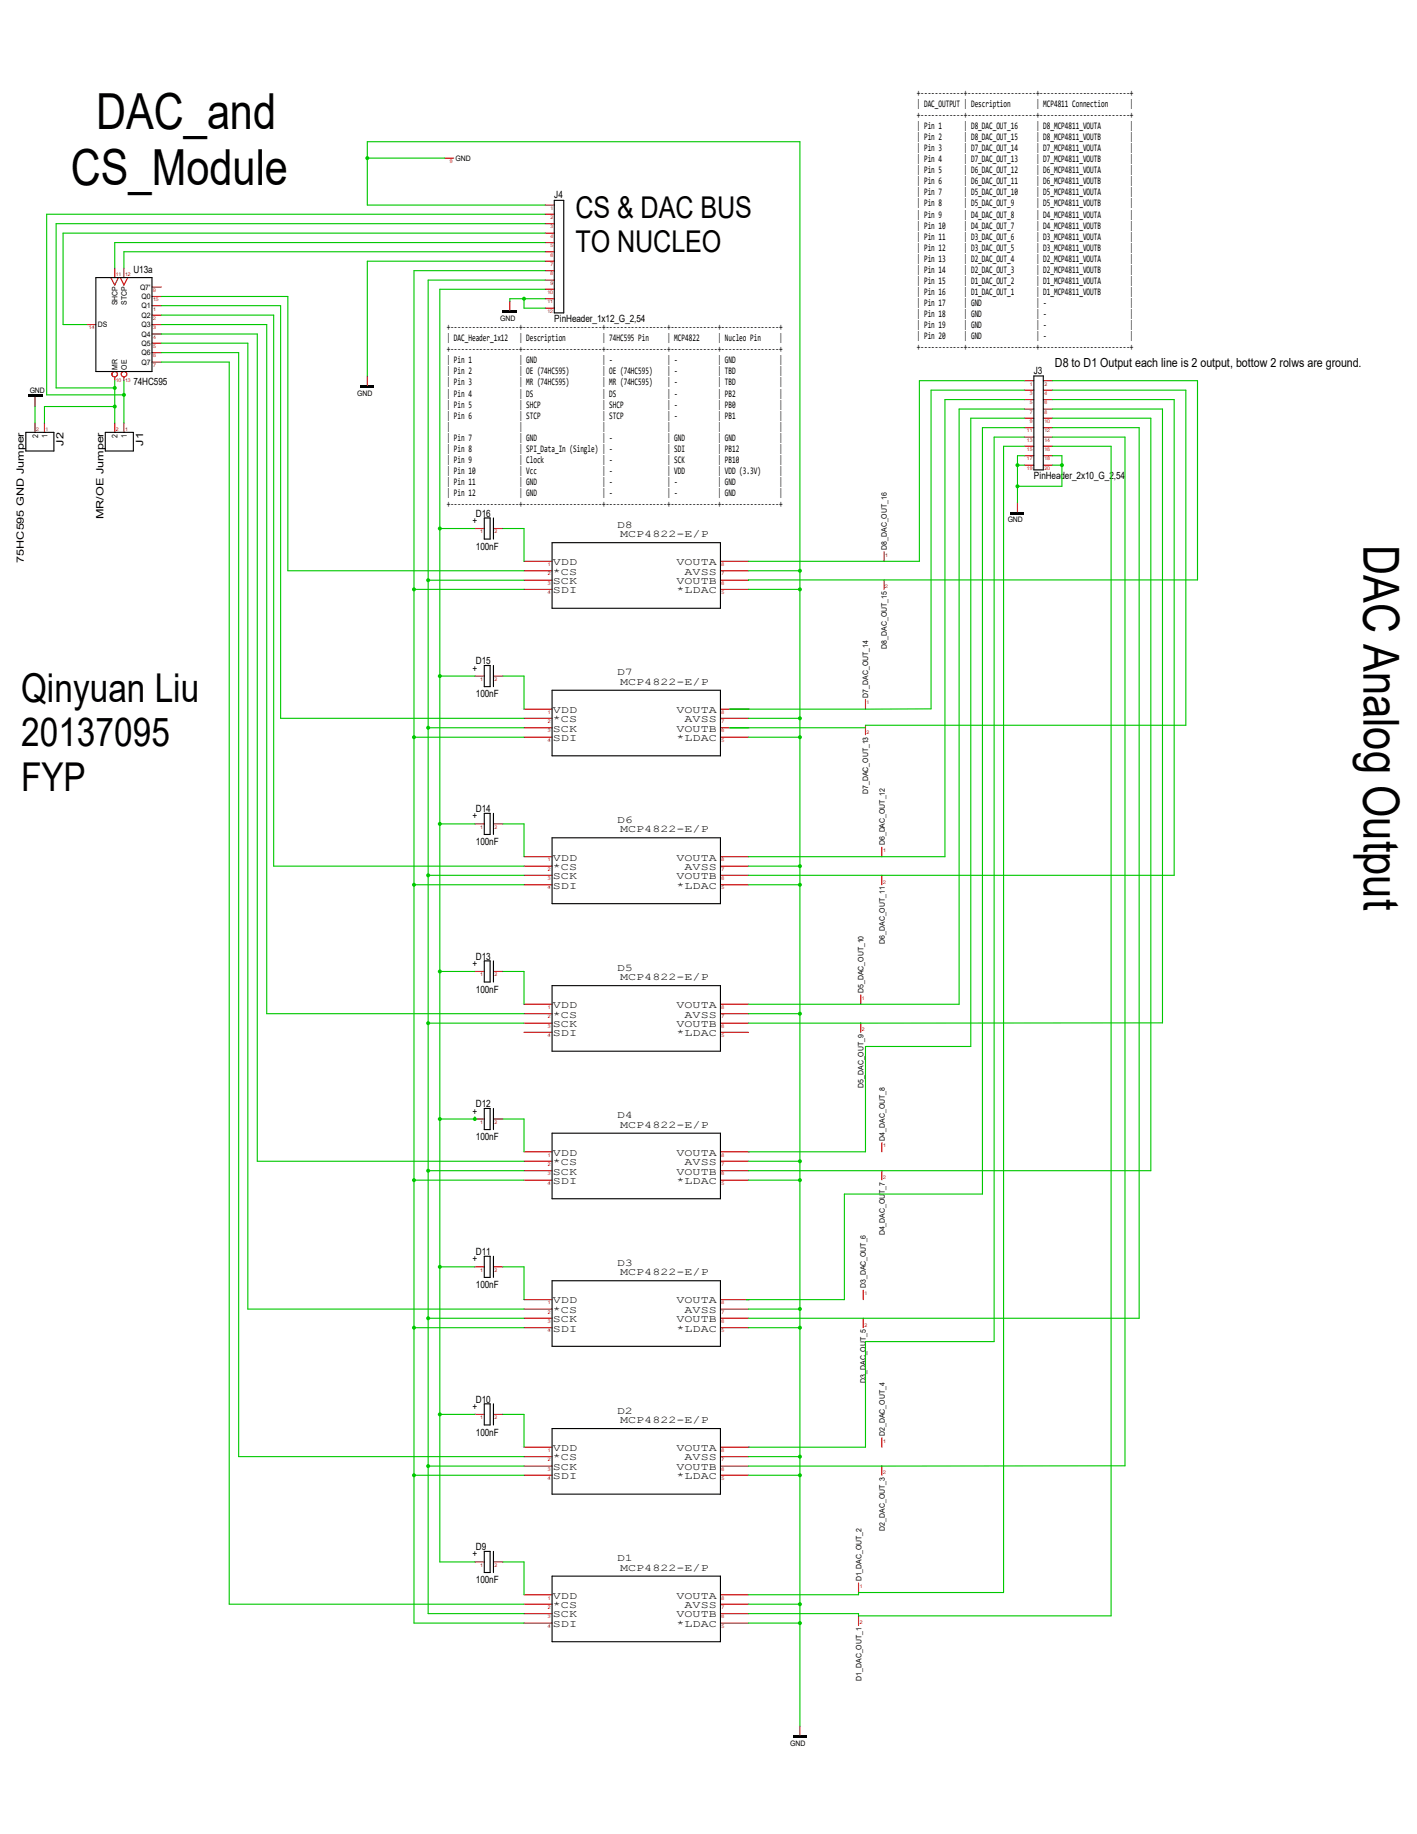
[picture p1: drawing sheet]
<svg xmlns="http://www.w3.org/2000/svg" width="216mm" height="279mm" viewBox="0 0 216 279" stroke-linecap="round" stroke-linejoin="round" font-family="sans-serif">
<g fill="none" stroke="#c80000" stroke-width=".17">
<path d="M67.7 24.1h1.4M83.1 39.8h1.4M83.1 38.4h1.4M83.1 37h1.4M83.1 35.5h1.4M83.1 34.1h1.4M83.1 32.6h1.4M83.1 31.2h1.4M13.2 49.4h1.4M16.9 42.3l.6 1.1 .5-1.1M17.5 40.9v1.4M17.5 57.4v.6"/>
<path d="M18.3 42.3l.6 1.1 .6-1.1M18.9 40.9v1.4M18.9 57.4v.6M23.2 49.4h1.4M23.2 55.2h1.4M23.2 53.7h1.4M23.2 52.3h1.4M23.2 50.9h1.4M23.2 48h1.4M23.2 46.6h1.4M23.2 45.2h1.4M23.2 43.7h1.4"/>
<path d="M56 57.3v1.4M77.7 45.9v1.4M83.1 46.9h1.4M83.1 45.5h1.4M83.1 44.1h1.4M83.1 42.7h1.4M83.1 41.2h1.4M156.1 58h1.4M156.1 59.4h1.4M159 58h1.4M159 59.4h1.4M5.3 60.5v1.4"/>
<path d="M5.3 64.4v1.5M6.8 64.4v1.5M17.5 64.4v1.5M18.9 64.4v1.5M155 76.6v1.4M156.1 70.9h1.4M156.1 69.4h1.4M156.1 68h1.4M156.1 66.6h1.4M156.1 65.2h1.4M156.1 63.7h1.4M156.1 62.3h1.4"/>
<path d="M156.1 60.9h1.4M159 70.9h1.4M159 69.4h1.4M159 68h1.4M159 66.6h1.4M159 65.2h1.4M159 63.7h1.4M159 62.3h1.4M159 60.9h1.4M72.3 80.5h1.5M75.2 80.5h1.4M79.8 85.5h4.3"/>
<path d="M79.8 87h4.3M79.8 88.4h4.3M79.8 89.8h4.3M109.8 85.5h4.2M109.8 87h4.2M109.8 88.4h4.2M109.8 89.8h4.2M134.7 84.1v1.4M134.7 88.3v1.5M72.3 103h1.5M75.2 103h1.4M79.8 108h4.3"/>
<path d="M79.8 109.4h4.3M79.8 110.9h4.3M79.8 112.3h4.3M109.8 108h4.2M109.8 109.4h4.2M109.8 110.9h4.2M109.8 112.3h4.2M131.9 106.6v1.4M131.9 110.5v1.4M72.3 125.5h1.5M75.2 125.5h1.4M79.8 130.5h4.3"/>
<path d="M79.8 132h4.3M79.8 133.3h4.3M79.8 134.8h4.3M109.8 130.5h4.2M109.8 132h4.2M109.8 133.3h4.2M109.8 134.8h4.2M134.4 129.1v1.4M134.4 133.3v1.5M72.3 148h1.5M75.2 148h1.4M79.8 153h4.3"/>
<path d="M79.8 154.4h4.3M79.8 155.9h4.3M79.8 157.3h4.3M109.8 153h4.2M109.8 154.4h4.2M109.8 155.9h4.2M109.8 157.3h4.2M131.1 151.6v1.4M131.1 155.8v1.5M72.3 170.5h1.5M75.2 170.5h1.4M79.8 175.5h4.3"/>
<path d="M79.8 176.9h4.3M79.8 178.4h4.3M79.8 179.8h4.3M109.8 175.5h4.2M109.8 176.9h4.2M109.8 178.4h4.2M109.8 179.8h4.2M134.4 174.1v1.4M134.4 178.4v1.3M72.3 193h1.5M75.2 193h1.4M79.8 198h4.3"/>
<path d="M79.8 199.4h4.3M109.8 198h4.2M109.8 199.4h4.2M131.5 196.6v1.4M72.3 215.5h1.5M75.2 215.5h1.4M79.8 200.8h4.3M79.8 202.3h4.3M109.8 200.8h4.2M109.8 202.3h4.2M131.5 200.8v1.5M134.4 219v1.5"/>
<path d="M72.3 238h1.5M75.2 238h1.4M79.8 220.5h4.3M79.8 221.9h4.3M79.8 223.4h4.3M79.8 224.7h4.3M109.8 220.5h4.2M109.8 221.9h4.2M109.8 223.4h4.2M109.8 224.7h4.2M134.4 223.3v1.4M79.8 243h4.3"/>
<path d="M79.8 244.4h4.3M79.8 245.8h4.3M79.8 247.3h4.3M109.8 243h4.2M109.8 244.4h4.2M109.8 245.8h4.2M109.8 247.3h4.2M130.8 241.2v1.4M130.8 246.2v1.4M121.9 263v1.4"/>
<circle cx="17.5" cy="57" r=".42"/>
<circle cx="18.9" cy="57" r=".42"/>
</g>
<path d="M54.9 58.9h2.1M76.6 47.5h2.2M120.8 264.6h2.1" fill="none" stroke="#000001" stroke-width=".38"/>
<path d="M4.3 60.3h2.1M154 78.2h2.1" fill="none" stroke="#000001" stroke-width=".34"/>
<g fill="none" stroke="#000001" stroke-width=".17">
<path d="M84.5 30.5h1.4v17.2h-1.4zM14.6 42.3h8.6v14.3h-8.6zM157.5 57.3h1.5v14.3h-1.5zM3.9 65.9h4.3v2.8h-4.3zM16 65.9h4.3v2.8h-4.3zM73.8 78.9h.9v3.2h-.9zM75.2 78.9v3.2M84.1 82.7h25.7v10h-25.7zM73.8 101.4h.9v3.2h-.9zM75.2 101.4v3.2M84.1 105.2h25.7v9.9h-25.7zM73.8 123.9h.9v3.2h-.9z"/>
<path d="M75.2 123.9v3.2M84.1 127.6h25.7v10.1h-25.7zM73.8 146.4h.9v3.2h-.9zM75.2 146.4v3.2M84.1 150.2h25.7v9.9h-25.7zM73.8 168.9h.9v3.2h-.9zM75.2 168.9v3.2M84.1 172.6h25.7v10h-25.7zM73.8 191.4h.9v3.2h-.9zM75.2 191.4v3.2M84.1 195.1h25.7v10h-25.7zM73.8 213.9h.9v3.2h-.9z"/>
<path d="M75.2 213.9v3.2M84.1 217.6h25.7v10h-25.7zM73.8 236.3h.9v3.3h-.9zM75.2 236.3v3.3M84.1 240.1h25.7v10h-25.7z"/>
</g>
<g fill="none" stroke="#00c800" stroke-width=".17">
<path d="M83.1 37h-65.6v3.9M83.1 38.4h-64.2v2.5M83.1 35.5h-73.5v13.9h3.6M156.1 59.4h-14.2v48.6h-30.7M156.1 58h-16v27.5h-26.1M160.4 59.4h20.3v51.1h-48.8M160.4 58h22.1v30.3l-68.5 .1M156.1 65.2h-6.4v116.7h-21v16.1h-15M156.1 68h-3.2v174.6h-22.1v.4h-16.8M156.1 62.3h-10v90.7h-32.1M156.1 63.7h-8.2v95.7h-16v16.1h-17.9M156.1 66.6h-4.6v137.8h-19.6v16.1h-17.9"/>
<path d="M156.1 60.9h-12.1v69.6h-30M160.4 65.2h13.2v135.6h-59.6M160.4 68h8.9v178.2h-38.5v-.4h-16.8M160.4 62.3h16.7v93.5l-63.1 .1M160.4 63.7h14.9v114.7h-61.3M160.4 66.6h11v156.7l-57.4 .1M160.4 60.9h18.5v72.4h-64.9M111.2 110.9h20.7"/>
</g>
<path d="M114 110.9h.1M114 108h.1M114 175.5h.1M114 198h.1M114 220.5h.1" fill="none" stroke="#f0f" stroke-width=".17"/>
<circle cx="18.9" cy="60.2" r=".31" fill="#00c800"/>
<path d="M83.1 32.6h-76v27.6h11.8M18.9 58v6.4" fill="none" stroke="#00c800" stroke-width=".17"/>
<circle cx="17.5" cy="59.1" r=".31" fill="#00c800"/>
<path d="M83.1 34.1h-74.5v25h8.9v2.8" fill="none" stroke="#00c800" stroke-width=".17"/>
<circle cx="17.5" cy="61.9" r=".31" fill="#00c800"/>
<path d="M17.5 58v1.1M63.1 41.2h20M6.8 64.4v-2.5h10.7v2.5" fill="none" stroke="#00c800" stroke-width=".17"/>
<circle cx="63.1" cy="89.8" r=".31" fill="#00c800"/>
<path d="M79.8 89.8h-16.7v22.5" fill="none" stroke="#00c800" stroke-width=".17"/>
<circle cx="63.1" cy="112.3" r=".31" fill="#00c800"/>
<path d="M79.8 112.3h-16.7v22.5" fill="none" stroke="#00c800" stroke-width=".17"/>
<circle cx="63.1" cy="134.8" r=".31" fill="#00c800"/>
<path d="M79.8 134.8h-16.7v45" fill="none" stroke="#00c800" stroke-width=".17"/>
<circle cx="63.1" cy="179.8" r=".31" fill="#00c800"/>
<path d="M79.8 179.8h-16.7v22.5" fill="none" stroke="#00c800" stroke-width=".17"/>
<circle cx="63.1" cy="202.3" r=".31" fill="#00c800"/>
<path d="M79.8 202.3h-16.7v22.4" fill="none" stroke="#00c800" stroke-width=".17"/>
<circle cx="63.1" cy="224.7" r=".31" fill="#00c800"/>
<path d="M63.1 41.2v48.6M65.2 42.7h17.9M79.8 224.7h-16.7v22.6h16.7" fill="none" stroke="#00c800" stroke-width=".17"/>
<circle cx="65.2" cy="110.9" r=".31" fill="#00c800"/>
<path d="M65.2 88.4v22.5h14.6" fill="none" stroke="#00c800" stroke-width=".17"/>
<circle cx="65.2" cy="178.4" r=".31" fill="#00c800"/>
<path d="M65.2 155.9v22.5h14.6" fill="none" stroke="#00c800" stroke-width=".17"/>
<circle cx="65.2" cy="88.4" r=".31" fill="#00c800"/>
<path d="M65.2 88.4h14.6M65.2 110.9v22.4" fill="none" stroke="#00c800" stroke-width=".17"/>
<circle cx="65.2" cy="133.3" r=".31" fill="#00c800"/>
<path d="M79.8 133.3h-14.6v22.6" fill="none" stroke="#00c800" stroke-width=".17"/>
<circle cx="65.2" cy="155.9" r=".31" fill="#00c800"/>
<path d="M65.2 155.9h14.6M65.2 178.4v22.4" fill="none" stroke="#00c800" stroke-width=".17"/>
<circle cx="65.2" cy="200.8" r=".31" fill="#00c800"/>
<path d="M79.8 200.8h-14.6v22.6" fill="none" stroke="#00c800" stroke-width=".17"/>
<circle cx="65.2" cy="223.4" r=".31" fill="#00c800"/>
<path d="M65.2 42.7v45.7M67 103v22.5M67 148v22.5M72.3 193h-5.3v45h5.3M67 215.5h5.3M79.8 223.4h-14.6v22.4h14.6" fill="none" stroke="#00c800" stroke-width=".17"/>
<path d="M67 103h.1M67 125.5h.1M67 148h.1M67 170.5h.1M72.3 193h.1M72.3 215.5h.1" fill="none" stroke="#f0f" stroke-width=".17"/>
<circle cx="67" cy="80.5" r=".31" fill="#00c800"/>
<path d="M83.1 44.1h-16.1v36.4" fill="none" stroke="#00c800" stroke-width=".17"/>
<circle cx="67" cy="125.5" r=".31" fill="#00c800"/>
<path d="M67 125.5h5.3" fill="none" stroke="#00c800" stroke-width=".17"/>
<circle cx="67" cy="103" r=".31" fill="#00c800"/>
<path d="M67 103h5.3M67 125.5v22.5" fill="none" stroke="#00c800" stroke-width=".17"/>
<circle cx="67" cy="148" r=".31" fill="#00c800"/>
<path d="M67 148h5.3" fill="none" stroke="#00c800" stroke-width=".17"/>
<g fill="#00c800">
<circle cx="67" cy="170.5" r=".31"/>
<circle cx="72.3" cy="170.5" r=".31"/>
</g>
<path d="M72.3 80.5h-5.3v22.5M67 170.5v22.5" fill="none" stroke="#00c800" stroke-width=".17"/>
<g fill="#00c800">
<circle cx="67" cy="215.5" r=".31"/>
<circle cx="67" cy="193" r=".31"/>
</g>
<g fill="none" stroke="#00c800" stroke-width=".17">
<path d="M24.6 55.2h10.3v189.2h44.9M24.6 53.7h11.8v168.2h43.4M24.6 52.3h13.2v147.1h42M24.6 50.9h14.6v126h40.6M24.6 49.4h16v105h39.2M24.6 48h17.1v84h38.1M24.6 46.6h18.2v62.8h37M24.6 45.2h19.3v41.8h35.9M76.6 80.5h3.2v5M76.6 103h3.2v5M76.6 125.5h3.2v5M76.6 148h3.2v5"/>
<path d="M72.3 170.1v.4h-5.3M76.6 170.5h3.2v5M76.6 193h3.2v5M76.6 215.5h3.2v5M76.6 238h3.2v5"/>
</g>
<circle cx="79.8" cy="45.5" r=".31" fill="#00c800"/>
<path d="M56 39.8h27.1M79.8 45.5v1.4h3.3M83.1 45.5h-5.4v.4" fill="none" stroke="#00c800" stroke-width=".17"/>
<circle cx="56" cy="24.1" r=".31" fill="#00c800"/>
<path d="M56 24.1v7.1h27.1" fill="none" stroke="#00c800" stroke-width=".17"/>
<circle cx="161.8" cy="70.9" r=".31" fill="#00c800"/>
<path d="M161.8 69.4v1.5h-1.4" fill="none" stroke="#00c800" stroke-width=".17"/>
<circle cx="155" cy="74.1" r=".31" fill="#00c800"/>
<path d="M155 70.9v5.7M160.4 69.4h1.4M161.8 70.9v3.2h-6.8" fill="none" stroke="#00c800" stroke-width=".17"/>
<circle cx="155" cy="70.9" r=".31" fill="#00c800"/>
<path d="M156.1 69.4h-1.1v1.5h1.1" fill="none" stroke="#00c800" stroke-width=".17"/>
<circle cx="121.9" cy="224.7" r=".31" fill="#00c800"/>
<path d="M121.9 221.9v2.8h-7.9" fill="none" stroke="#00c800" stroke-width=".17"/>
<circle cx="121.9" cy="247.3" r=".31" fill="#00c800"/>
<path d="M114 247.3h7.9v15.7" fill="none" stroke="#00c800" stroke-width=".17"/>
<circle cx="121.9" cy="202.3" r=".31" fill="#00c800"/>
<path d="M121.9 199.4v2.9h-7.9" fill="none" stroke="#00c800" stroke-width=".17"/>
<circle cx="121.9" cy="179.8" r=".31" fill="#00c800"/>
<path d="M121.9 176.9v2.9h-7.9" fill="none" stroke="#00c800" stroke-width=".17"/>
<circle cx="121.9" cy="134.8" r=".31" fill="#00c800"/>
<path d="M121.9 132v2.8h-7.9" fill="none" stroke="#00c800" stroke-width=".17"/>
<circle cx="121.9" cy="112.3" r=".31" fill="#00c800"/>
<path d="M121.9 109.4v2.9h-7.9" fill="none" stroke="#00c800" stroke-width=".17"/>
<circle cx="121.9" cy="89.8" r=".31" fill="#00c800"/>
<path d="M56 39.8v17.5M121.9 21.6h-65.9v2.5h11.7M5.3 61.9v2.5M121.9 87v2.8h-7.9" fill="none" stroke="#00c800" stroke-width=".17"/>
<circle cx="121.9" cy="87" r=".31" fill="#00c800"/>
<path d="M114 87h7.9M121.9 89.8v19.6" fill="none" stroke="#00c800" stroke-width=".17"/>
<circle cx="121.9" cy="109.4" r=".31" fill="#00c800"/>
<path d="M114 109.4h7.9M121.9 112.3v19.7" fill="none" stroke="#00c800" stroke-width=".17"/>
<circle cx="121.9" cy="132" r=".31" fill="#00c800"/>
<path d="M114 132h7.9M121.9 134.8v19.6" fill="none" stroke="#00c800" stroke-width=".17"/>
<circle cx="121.9" cy="154.4" r=".31" fill="#00c800"/>
<path d="M114 154.4h7.9v22.5" fill="none" stroke="#00c800" stroke-width=".17"/>
<circle cx="121.9" cy="176.9" r=".31" fill="#00c800"/>
<path d="M114 176.9h7.9M121.9 179.8v19.6" fill="none" stroke="#00c800" stroke-width=".17"/>
<circle cx="121.9" cy="199.4" r=".31" fill="#00c800"/>
<path d="M114 199.4h7.9M121.9 202.3v19.6" fill="none" stroke="#00c800" stroke-width=".17"/>
<circle cx="121.9" cy="221.9" r=".31" fill="#00c800"/>
<path d="M114 221.9h7.9M121.9 224.7v19.7" fill="none" stroke="#00c800" stroke-width=".17"/>
<circle cx="121.9" cy="244.4" r=".31" fill="#00c800"/>
<path d="M121.9 21.6v65.4M114 244.4h7.9v2.9" fill="none" stroke="#00c800" stroke-width=".17"/>
<g font-size="7.6" fill="#000001">
<text x="14.6" y="19.7">DAC_and</text>
<text x="10.8" y="28.1">CS_Module</text>
<text x="207.8" y="83" transform="rotate(90 207.8 83)">DAC Analog Output</text>
</g>
<g font-size="6.1" fill="#000001">
<text x="3.2" y="106.9">Qinyuan Liu</text>
<text x="3.2" y="113.7">20137095</text>
<text x="3.2" y="120.4">FYP</text>
</g>
<g font-size="4.6" fill="#000001">
<text x="87.7" y="33.3">CS &amp; DAC BUS</text>
<text x="87.7" y="38.4">TO NUCLEO</text>
</g>
<text font-size="1.9" fill="#000001" x="160.7" y="55.9">D8 to D1 Output each line is 2 output, bottow 2 rolws are ground.</text>
<g font-size="1.6" fill="#000001">
<text x="94" y="80.4">D8</text>
<text x="94.5" y="81.8">MCP4822-E/P</text>
<text x="84.2" y="89">SCK</text>
<text x="84.2" y="87.5">*CS</text>
<text x="84.2" y="86.1">VDD</text>
<text x="103.1" y="86.1">VOUTA</text>
<text x="103.1" y="89">VOUTB</text>
<text x="104.3" y="87.5">AVSS</text>
<text x="84.2" y="90.4">SDI</text>
<text x="103.1" y="90.4">*LDAC</text>
<text x="94" y="102.9">D7</text>
<text x="94.5" y="104.3">MCP4822-E/P</text>
<text x="84.2" y="112.9">SDI</text>
<text x="84.2" y="111.5">SCK</text>
<text x="84.2" y="110">*CS</text>
<text x="84.2" y="108.6">VDD</text>
<text x="103.1" y="108.6">VOUTA</text>
<text x="103.1" y="111.5">VOUTB</text>
<text x="103.1" y="112.9">*LDAC</text>
<text x="104.3" y="110">AVSS</text>
<text x="94" y="125.4">D6</text>
<text x="84.2" y="131.1">VDD</text>
<text x="94.5" y="126.8">MCP4822-E/P</text>
<text x="103.1" y="131.1">VOUTA</text>
<text x="84.2" y="135.4">SDI</text>
<text x="84.2" y="133.9">SCK</text>
<text x="84.2" y="132.5">*CS</text>
<text x="103.1" y="133.9">VOUTB</text>
<text x="103.1" y="135.4">*LDAC</text>
<text x="104.3" y="132.5">AVSS</text>
<text x="94" y="147.9">D5</text>
<text x="94.5" y="149.3">MCP4822-E/P</text>
<text x="84.2" y="155">*CS</text>
<text x="84.2" y="153.6">VDD</text>
<text x="103.1" y="153.6">VOUTA</text>
<text x="104.3" y="155">AVSS</text>
<text x="84.2" y="157.9">SDI</text>
<text x="84.2" y="156.4">SCK</text>
<text x="103.1" y="156.4">VOUTB</text>
<text x="103.1" y="157.9">*LDAC</text>
<text x="94" y="170.3">D4</text>
<text x="94.5" y="171.8">MCP4822-E/P</text>
<text x="84.2" y="178.9">SCK</text>
<text x="84.2" y="177.5">*CS</text>
<text x="84.2" y="176.1">VDD</text>
<text x="103.1" y="176.1">VOUTA</text>
<text x="103.1" y="178.9">VOUTB</text>
<text x="104.3" y="177.5">AVSS</text>
<text x="84.2" y="180.4">SDI</text>
<text x="103.1" y="180.4">*LDAC</text>
<text x="94" y="192.9">D3</text>
<text x="94.5" y="194.3">MCP4822-E/P</text>
<text x="84.2" y="202.9">SDI</text>
<text x="84.2" y="201.4">SCK</text>
<text x="84.2" y="200">*CS</text>
<text x="84.2" y="198.6">VDD</text>
<text x="103.1" y="198.6">VOUTA</text>
<text x="103.1" y="201.4">VOUTB</text>
<text x="103.1" y="202.9">*LDAC</text>
<text x="104.3" y="200">AVSS</text>
<text x="94" y="215.3">D2</text>
<text x="84.2" y="221.1">VDD</text>
<text x="94.5" y="216.8">MCP4822-E/P</text>
<text x="103.1" y="221.1">VOUTA</text>
<text x="84.2" y="225.3">SDI</text>
<text x="84.2" y="223.9">SCK</text>
<text x="84.2" y="222.5">*CS</text>
<text x="103.1" y="223.9">VOUTB</text>
<text x="103.1" y="225.3">*LDAC</text>
<text x="104.3" y="222.5">AVSS</text>
<text x="94" y="237.8">D1</text>
<text x="94.5" y="239.3">MCP4822-E/P</text>
<text x="84.2" y="245">*CS</text>
<text x="84.2" y="243.5">VDD</text>
<text x="103.1" y="243.5">VOUTA</text>
<text x="104.3" y="245">AVSS</text>
<text x="84.2" y="247.8">SDI</text>
<text x="84.2" y="246.4">SCK</text>
<text x="103.1" y="246.4">VOUTB</text>
<text x="103.1" y="247.8">*LDAC</text>
</g>
<g font-size="1.5" fill="#000001">
<text x="139.7" y="17.9">+------------+-------------------+-------------------------+</text>
<text x="139.7" y="16.3">| DAC_OUTPUT | Description</text>
<text x="139.7" y="14.6">+------------+-------------------+-------------------------+</text>
<text x="157.9" y="16.3">| MCP4811 Connection</text>
<text x="172.2" y="16.3">|</text>
<text x="139.7" y="23">| Pin 3</text>
<text x="139.7" y="21.3">| Pin 2</text>
<text x="139.7" y="19.6">| Pin 1</text>
<text x="146.9" y="23">| D7_DAC_OUT_14</text>
<text x="146.9" y="21.3">| D8_DAC_OUT_15</text>
<text x="146.9" y="19.6">| D8_DAC_OUT_16</text>
<text x="157.9" y="23">| D7_MCP4811_VOUTA</text>
<text x="157.9" y="21.3">| D8_MCP4811_VOUTB</text>
<text x="157.9" y="19.6">| D8_MCP4811_VOUTA</text>
<text x="172.2" y="23">|</text>
<text x="172.2" y="21.3">|</text>
<text x="172.2" y="19.6">|</text>
<text x="139.7" y="29.8">| Pin 7</text>
<text x="139.7" y="28.1">| Pin 6</text>
<text x="139.7" y="26.4">| Pin 5</text>
<text x="139.7" y="24.7">| Pin 4</text>
<text x="146.9" y="29.8">| D5_DAC_OUT_10</text>
<text x="146.9" y="28.1">| D6_DAC_OUT_11</text>
<text x="146.9" y="26.4">| D6_DAC_OUT_12</text>
<text x="146.9" y="24.7">| D7_DAC_OUT_13</text>
<text x="157.9" y="29.8">| D5_MCP4811_VOUTA</text>
<text x="157.9" y="28.1">| D6_MCP4811_VOUTB</text>
<text x="157.9" y="26.4">| D6_MCP4811_VOUTA</text>
<text x="157.9" y="24.7">| D7_MCP4811_VOUTB</text>
<text x="172.2" y="29.8">|</text>
<text x="172.2" y="28.1">|</text>
<text x="172.2" y="26.4">|</text>
<text x="172.2" y="24.7">|</text>
<text x="84.5" y="30.1">J4</text>
<text x="139.7" y="34.8">| Pin 10</text>
<text x="139.7" y="33.1">| Pin 9</text>
<text x="139.7" y="31.5">| Pin 8</text>
<text x="146.9" y="34.8">| D4_DAC_OUT_7</text>
<text x="146.9" y="33.1">| D4_DAC_OUT_8</text>
<text x="146.9" y="31.5">| D5_DAC_OUT_9</text>
<text x="157.9" y="34.8">| D4_MCP4811_VOUTB</text>
<text x="157.9" y="33.1">| D4_MCP4811_VOUTA</text>
<text x="157.9" y="31.5">| D5_MCP4811_VOUTB</text>
<text x="172.2" y="34.8">|</text>
<text x="172.2" y="33.1">|</text>
<text x="172.2" y="31.5">|</text>
<text x="20.3" y="41.7">U13a</text>
<text x="139.7" y="41.6">| Pin 14</text>
<text x="139.7" y="39.9">| Pin 13</text>
<text x="139.7" y="38.2">| Pin 12</text>
<text x="139.7" y="36.5">| Pin 11</text>
<text x="146.9" y="41.6">| D2_DAC_OUT_3</text>
<text x="146.9" y="39.9">| D2_DAC_OUT_4</text>
<text x="146.9" y="38.2">| D3_DAC_OUT_5</text>
<text x="146.9" y="36.5">| D3_DAC_OUT_6</text>
<text x="157.9" y="41.6">| D2_MCP4811_VOUTB</text>
<text x="157.9" y="39.9">| D2_MCP4811_VOUTA</text>
<text x="157.9" y="38.2">| D3_MCP4811_VOUTB</text>
<text x="157.9" y="36.5">| D3_MCP4811_VOUTA</text>
<text x="172.2" y="41.6">|</text>
<text x="172.2" y="39.9">|</text>
<text x="172.2" y="38.2">|</text>
<text x="172.2" y="36.5">|</text>
<text x="139.7" y="46.6">| Pin 17</text>
<text x="139.7" y="45">| Pin 16</text>
<text x="139.7" y="43.3">| Pin 15</text>
<text x="146.9" y="46.6">| GND</text>
<text x="146.9" y="45">| D1_DAC_OUT_1</text>
<text x="146.9" y="43.3">| D1_DAC_OUT_2</text>
<text x="157.9" y="46.6">| -</text>
<text x="157.9" y="45">| D1_MCP4811_VOUTB</text>
<text x="157.9" y="43.3">| D1_MCP4811_VOUTA</text>
<text x="172.2" y="46.6">|</text>
<text x="172.2" y="45">|</text>
<text x="172.2" y="43.3">|</text>
<text x="68.1" y="52">| DAC_Header_1x12</text>
<text x="68.1" y="50.3">+-------------------+----------------------+-----------------+-------------+----------------+</text>
<text x="68.1" y="53.6">+-------------------+----------------------+-----------------+-------------+----------------+</text>
<text x="79.1" y="52">| Description</text>
<text x="84.5" y="49.1">PinHeader_1x12_G_2,54</text>
<text x="91.7" y="52">| 74HC595 Pin</text>
<text x="101.6" y="52">| MCP4822</text>
<text x="109.3" y="52">| Nucleo Pin</text>
<text x="118.7" y="52">|</text>
<text x="139.7" y="53.4">+------------+-------------------+-------------------------+</text>
<text x="139.7" y="51.7">| Pin 20</text>
<text x="139.7" y="50">| Pin 19</text>
<text x="139.7" y="48.3">| Pin 18</text>
<text x="146.9" y="51.7">| GND</text>
<text x="146.9" y="50">| GND</text>
<text x="146.9" y="48.3">| GND</text>
<text x="157.9" y="51.7">| -</text>
<text x="157.9" y="50">| -</text>
<text x="157.9" y="48.3">| -</text>
<text x="172.2" y="51.7">|</text>
<text x="172.2" y="50">|</text>
<text x="172.2" y="48.3">|</text>
<text x="20.3" y="58.7">74HC595</text>
<text x="68.1" y="58.7">| Pin 3</text>
<text x="68.1" y="57">| Pin 2</text>
<text x="68.1" y="55.3">| Pin 1</text>
<text x="79.1" y="58.7">| MR (74HC595)</text>
<text x="79.1" y="57">| OE (74HC595)</text>
<text x="79.1" y="55.3">| GND</text>
<text x="91.7" y="58.7">| MR (74HC595)</text>
<text x="91.7" y="57">| OE (74HC595)</text>
<text x="91.7" y="55.3">| -</text>
<text x="101.6" y="58.7">| -</text>
<text x="101.6" y="57">| -</text>
<text x="101.6" y="55.3">| -</text>
<text x="109.3" y="58.7">| TBD</text>
<text x="109.3" y="57">| TBD</text>
<text x="109.3" y="55.3">| GND</text>
<text x="118.7" y="58.7">|</text>
<text x="118.7" y="57">|</text>
<text x="118.7" y="55.3">|</text>
<text x="157.5" y="56.9">J3</text>
<text x="68.1" y="65.4">|</text>
<text x="68.1" y="63.8">| Pin 6</text>
<text x="68.1" y="62.1">| Pin 5</text>
<text x="68.1" y="60.4">| Pin 4</text>
<text x="79.1" y="65.4">|</text>
<text x="79.1" y="63.8">| STCP</text>
<text x="79.1" y="62.1">| SHCP</text>
<text x="79.1" y="60.4">| DS</text>
<text x="91.7" y="65.4">|</text>
<text x="91.7" y="63.8">| STCP</text>
<text x="91.7" y="62.1">| SHCP</text>
<text x="91.7" y="60.4">| DS</text>
<text x="101.6" y="65.4">|</text>
<text x="101.6" y="63.8">| -</text>
<text x="101.6" y="62.1">| -</text>
<text x="101.6" y="60.4">| -</text>
<text x="109.3" y="65.4">|</text>
<text x="109.3" y="63.8">| PB1</text>
<text x="109.3" y="62.1">| PB0</text>
<text x="109.3" y="60.4">| PB2</text>
<text x="118.7" y="65.4">|</text>
<text x="118.7" y="63.8">|</text>
<text x="118.7" y="62.1">|</text>
<text x="118.7" y="60.4">|</text>
<text x="9.7" y="67.9" transform="rotate(-90 9.7 67.9)">J2</text>
<text x="21.8" y="67.9" transform="rotate(-90 21.8 67.9)">J1</text>
<text x="68.1" y="70.5">| Pin 9</text>
<text x="68.1" y="68.8">| Pin 8</text>
<text x="68.1" y="67.1">| Pin 7</text>
<text x="79.1" y="70.5">| Clock</text>
<text x="79.1" y="68.8">| SPI_Data_In (Single) | -</text>
<text x="79.1" y="67.1">| GND</text>
<text x="91.7" y="70.5">| -</text>
<text x="91.7" y="67.1">| -</text>
<text x="101.6" y="70.5">| SCK</text>
<text x="101.6" y="68.8">| SDI</text>
<text x="101.6" y="67.1">| GND</text>
<text x="109.3" y="70.5">| PB10</text>
<text x="109.3" y="68.8">| PB12</text>
<text x="109.3" y="67.1">| GND</text>
<text x="118.7" y="70.5">|</text>
<text x="118.7" y="68.8">|</text>
<text x="118.7" y="67.1">|</text>
<text x="68.1" y="77.3">+-------------------+----------------------+-----------------+-------------+----------------+</text>
<text x="68.1" y="75.6">| Pin 12</text>
<text x="68.1" y="73.9">| Pin 11</text>
<text x="68.1" y="72.2">| Pin 10</text>
<text x="79.1" y="75.6">| GND</text>
<text x="79.1" y="73.9">| GND</text>
<text x="79.1" y="72.2">| Vcc</text>
<text x="91.7" y="75.6">| -</text>
<text x="91.7" y="73.9">| -</text>
<text x="91.7" y="72.2">| -</text>
<text x="101.6" y="75.6">| -</text>
<text x="101.6" y="73.9">| -</text>
<text x="101.6" y="72.2">| VDD</text>
<text x="109.3" y="75.6">| GND</text>
<text x="109.3" y="73.9">| GND</text>
<text x="109.3" y="72.2">| VDD (3.3V)</text>
<text x="118.7" y="75.6">|</text>
<text x="118.7" y="73.9">|</text>
<text x="118.7" y="72.2">|</text>
<text x="157.5" y="73">PinHeader_2x10_G_2,54</text>
<text x="15.7" y="79.1" transform="rotate(-90 15.7 79.1)">MR/OE Jumper</text>
<text x="72" y="79.8">+</text>
<text x="72.5" y="83.7">100nF</text>
<text x="72.5" y="78.7">D16</text>
<text x="3.6" y="85.7" transform="rotate(-90 3.6 85.7)">75HC595 GND Jumper</text>
<text x="72.5" y="101.2">D15</text>
<text x="72" y="102.3">+</text>
<text x="72.5" y="106.2">100nF</text>
<text x="72" y="124.8">+</text>
<text x="72.5" y="123.7">D14</text>
<text x="72.5" y="128.7">100nF</text>
<text x="72" y="147.3">+</text>
<text x="72.5" y="146.2">D13</text>
<text x="72.5" y="151.2">100nF</text>
<text x="72" y="169.8">+</text>
<text x="72.5" y="173.7">100nF</text>
<text x="72.5" y="168.7">D12</text>
<text x="72.5" y="191.2">D11</text>
<text x="72" y="192.3">+</text>
<text x="72.5" y="196.2">100nF</text>
<text x="72" y="214.8">+</text>
<text x="72.5" y="213.7">D10</text>
<text x="72.5" y="218.7">100nF</text>
<text x="72" y="237.2">+</text>
<text x="72.5" y="236.2">D9</text>
<text x="72.5" y="241.2">100nF</text>
</g>
<g font-size="1.2" fill="#000001">
<text x="5.8" y="66.7" transform="rotate(-90 5.8 66.7)">2</text>
<text x="7.2" y="66.7" transform="rotate(-90 7.2 66.7)">1</text>
<text x="17.9" y="66.7" transform="rotate(-90 17.9 66.7)">2</text>
<text x="19.3" y="66.7" transform="rotate(-90 19.3 66.7)">1</text>
</g>
<g font-size="1.1" fill="#000001">
<text x="69.4" y="24.5">GND</text>
<text x="17.9" y="46.5" transform="rotate(-90 17.9 46.5)">SHCP</text>
<text x="19.3" y="46.4" transform="rotate(-90 19.3 46.4)">STCP</text>
<text x="21.3" y="44.2">Q7'</text>
<text x="21.5" y="47">Q1</text>
<text x="21.5" y="45.6">Q0</text>
<text x="14.9" y="49.9">DS</text>
<text x="21.5" y="52.7">Q5</text>
<text x="21.5" y="51.3">Q4</text>
<text x="21.5" y="49.9">Q3</text>
<text x="21.5" y="48.4">Q2</text>
<text x="76.2" y="48.9">GND</text>
<text x="4.5" y="59.8">GND</text>
<text x="17.9" y="56.3" transform="rotate(-90 17.9 56.3)">MR</text>
<text x="19.3" y="56.3" transform="rotate(-90 19.3 56.3)">OE</text>
<text x="21.5" y="55.6">Q7</text>
<text x="21.5" y="54.1">Q6</text>
<text x="54.4" y="60.3">GND</text>
<text x="135.1" y="83.8" transform="rotate(-90 135.1 83.8)">D8_DAC_OUT_16</text>
<text x="153.5" y="79.5">GND</text>
<text x="135.1" y="98.8" transform="rotate(-90 135.1 98.8)">D8_DAC_OUT_15</text>
<text x="132.3" y="106.3" transform="rotate(-90 132.3 106.3)">D7_DAC_OUT_14</text>
<text x="132.3" y="121" transform="rotate(-90 132.3 121)">D7_DAC_OUT_13</text>
<text x="134.8" y="128.8" transform="rotate(-90 134.8 128.8)">D6_DAC_OUT_12</text>
<text x="134.8" y="143.8" transform="rotate(-90 134.8 143.8)">D6_DAC_OUT_11</text>
<text x="131.6" y="151.3" transform="rotate(-90 131.6 151.3)">D5_DAC_OUT_10</text>
<text x="131.6" y="165.7" transform="rotate(-90 131.6 165.7)">D5_DAC_OUT_9</text>
<text x="134.8" y="173.8" transform="rotate(-90 134.8 173.8)">D4_DAC_OUT_8</text>
<text x="134.8" y="188.2" transform="rotate(-90 134.8 188.2)">D4_DAC_OUT_7</text>
<text x="131.9" y="196.3" transform="rotate(-90 131.9 196.3)">D3_DAC_OUT_6</text>
<text x="131.9" y="210.7" transform="rotate(-90 131.9 210.7)">D3_DAC_OUT_5</text>
<text x="134.8" y="218.8" transform="rotate(-90 134.8 218.8)">D2_DAC_OUT_4</text>
<text x="134.8" y="233.2" transform="rotate(-90 134.8 233.2)">D2_DAC_OUT_3</text>
<text x="131.2" y="240.9" transform="rotate(-90 131.2 240.9)">D1_DAC_OUT_2</text>
<text x="131.2" y="256.1" transform="rotate(-90 131.2 256.1)">D1_DAC_OUT_1</text>
<text x="120.4" y="265.9">GND</text>
</g>
<g font-size=".8" fill="#c80000">
<text x="68.5" y="24.8">9</text>
<text x="83.9" y="34.8">3</text>
<text x="83.9" y="33.4">2</text>
<text x="83.9" y="32">1</text>
<text x="83.9" y="42">8</text>
<text x="83.9" y="40.5">7</text>
<text x="83.9" y="39.1">6</text>
<text x="83.9" y="37.7">5</text>
<text x="83.9" y="36.2">4</text>
<text x="17.7" y="42.1">11</text>
<text x="19.1" y="42.1">12</text>
<text x="23.3" y="47.3">1</text>
<text x="23.3" y="45.9">15</text>
<text x="23.3" y="44.4">9</text>
<text x="83.4" y="47.7">12</text>
<text x="83.4" y="46.2">11</text>
<text x="83.4" y="44.8">10</text>
<text x="83.9" y="43.4">9</text>
<text x="13.5" y="50.2">14</text>
<text x="23.3" y="53">5</text>
<text x="23.3" y="51.6">4</text>
<text x="23.3" y="50.2">3</text>
<text x="23.3" y="48.7">2</text>
<text x="17.7" y="58.2">10</text>
<text x="19.1" y="58.2">13</text>
<text x="23.3" y="55.9">7</text>
<text x="23.3" y="54.4">6</text>
<text x="156.9" y="58.8">1</text>
<text x="159.1" y="58.8">2</text>
<text x="5.5" y="65.7">2</text>
<text x="6.9" y="65.7">1</text>
<text x="17.7" y="65.7">2</text>
<text x="19.1" y="65.7">1</text>
<text x="156.5" y="65.9">11</text>
<text x="156.9" y="64.5">9</text>
<text x="156.9" y="63">7</text>
<text x="156.9" y="61.6">5</text>
<text x="156.9" y="60.2">3</text>
<text x="159.1" y="65.9">12</text>
<text x="159.1" y="64.5">10</text>
<text x="159.1" y="63">8</text>
<text x="159.1" y="61.6">6</text>
<text x="159.1" y="60.2">4</text>
<text x="156.5" y="71.6">19</text>
<text x="156.5" y="70.1">17</text>
<text x="156.5" y="68.7">15</text>
<text x="156.5" y="67.3">13</text>
<text x="159.1" y="71.6">20</text>
<text x="159.1" y="70.1">18</text>
<text x="159.1" y="68.7">16</text>
<text x="159.1" y="67.3">14</text>
<text x="73.2" y="81.2">1</text>
<text x="75.4" y="81.2">2</text>
<text x="83.5" y="89.1">3</text>
<text x="83.5" y="87.7">2</text>
<text x="83.5" y="86.2">1</text>
<text x="109.9" y="86.2">8</text>
<text x="109.9" y="87.7">7</text>
<text x="109.9" y="89.1">6</text>
<text x="134.9" y="89.6">2</text>
<text x="134.9" y="84.8">1</text>
<text x="83.5" y="90.6">4</text>
<text x="109.9" y="90.6">5</text>
<text x="73.2" y="103.8">1</text>
<text x="75.4" y="103.8">2</text>
<text x="132" y="107.3">1</text>
<text x="83.5" y="113">4</text>
<text x="83.5" y="111.6">3</text>
<text x="83.5" y="110.2">2</text>
<text x="83.5" y="108.8">1</text>
<text x="109.9" y="108.8">8</text>
<text x="109.9" y="110.2">7</text>
<text x="109.9" y="111.6">6</text>
<text x="109.9" y="113">5</text>
<text x="132" y="111.8">2</text>
<text x="73.2" y="126.2">1</text>
<text x="75.4" y="126.2">2</text>
<text x="83.5" y="131.2">1</text>
<text x="109.9" y="131.2">8</text>
<text x="134.5" y="129.8">1</text>
<text x="83.5" y="135.5">4</text>
<text x="83.5" y="134.1">3</text>
<text x="83.5" y="132.7">2</text>
<text x="109.9" y="132.7">7</text>
<text x="109.9" y="134.1">6</text>
<text x="109.9" y="135.5">5</text>
<text x="134.5" y="134.6">2</text>
<text x="73.2" y="148.7">1</text>
<text x="75.4" y="148.7">2</text>
<text x="83.5" y="155.2">2</text>
<text x="83.5" y="153.7">1</text>
<text x="109.9" y="153.7">8</text>
<text x="109.9" y="155.2">7</text>
<text x="131.3" y="152.3">1</text>
<text x="83.5" y="158">4</text>
<text x="83.5" y="156.6">3</text>
<text x="109.9" y="156.6">6</text>
<text x="109.9" y="158">5</text>
<text x="131.3" y="157.1">2</text>
<text x="73.2" y="171.2">1</text>
<text x="75.4" y="171.2">2</text>
<text x="83.5" y="179.1">3</text>
<text x="83.5" y="177.6">2</text>
<text x="83.5" y="176.2">1</text>
<text x="109.9" y="176.2">8</text>
<text x="109.9" y="177.6">7</text>
<text x="109.9" y="179.1">6</text>
<text x="134.5" y="179.6">2</text>
<text x="134.5" y="174.8">1</text>
<text x="83.5" y="180.5">4</text>
<text x="109.9" y="180.5">5</text>
<text x="73.2" y="193.7">1</text>
<text x="75.4" y="193.7">2</text>
<text x="131.7" y="197.3">1</text>
<text x="83.5" y="203">4</text>
<text x="83.5" y="201.6">3</text>
<text x="83.5" y="200.2">2</text>
<text x="83.5" y="198.7">1</text>
<text x="109.9" y="198.7">8</text>
<text x="109.9" y="200.2">7</text>
<text x="109.9" y="201.6">6</text>
<text x="109.9" y="203">5</text>
<text x="131.7" y="202.1">2</text>
<text x="73.2" y="216.2">1</text>
<text x="75.4" y="216.2">2</text>
<text x="83.5" y="221.2">1</text>
<text x="109.9" y="221.2">8</text>
<text x="134.5" y="219.8">1</text>
<text x="83.5" y="225.5">4</text>
<text x="83.5" y="224.1">3</text>
<text x="83.5" y="222.6">2</text>
<text x="109.9" y="222.6">7</text>
<text x="109.9" y="224.1">6</text>
<text x="109.9" y="225.5">5</text>
<text x="134.5" y="224.6">2</text>
<text x="73.2" y="238.7">1</text>
<text x="75.4" y="238.7">2</text>
<text x="83.5" y="245.1">2</text>
<text x="83.5" y="243.7">1</text>
<text x="109.9" y="243.7">8</text>
<text x="109.9" y="245.1">7</text>
<text x="131" y="241.9">1</text>
<text x="83.5" y="248">4</text>
<text x="83.5" y="246.5">3</text>
<text x="109.9" y="246.5">6</text>
<text x="109.9" y="248">5</text>
<text x="131" y="247.4">2</text>
</g>
</svg>
